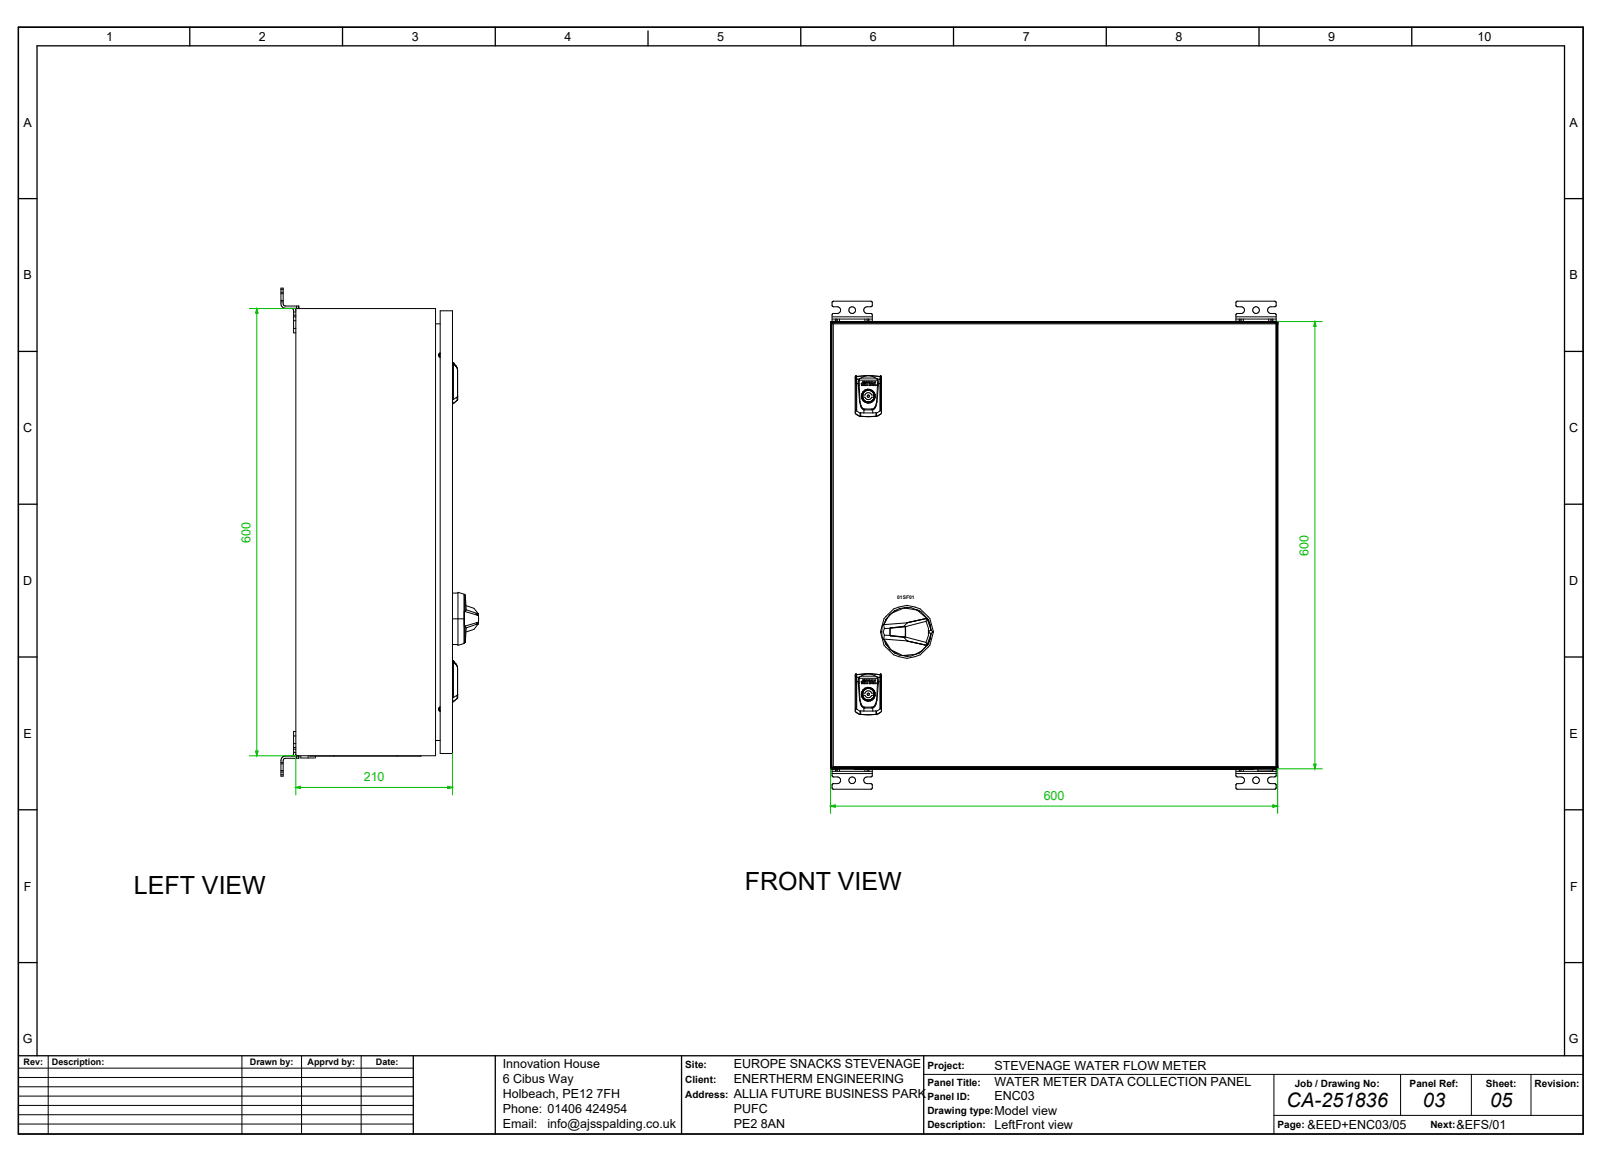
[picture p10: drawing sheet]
<svg xmlns="http://www.w3.org/2000/svg" width="430mm" height="311mm" viewBox="0 0 430 311" stroke-linecap="round" stroke-linejoin="round" font-family="sans-serif">
<g fill="none" stroke="#000" stroke-width=".35">
<path d="M4.9 7.3h420v297h-420zM50.9 7.3v5M91.9 7.3v5M132.9 7.3v5M173.9 8.3v4M214.9 7.3v5M255.9 7.3v5M296.9 7.3v5M337.9 7.3v5M378.9 7.3v5M4.9 53.3h5M419.9 53.3h5"/>
<path d="M4.9 94.3h5M419.9 94.3h5M4.9 135.3h5M419.9 135.3h5M4.9 176.3h5M419.9 176.3h5M4.9 217.3h5M419.9 217.3h5M4.9 258.3h5M419.9 258.3h5M4.9 283.3h420M9.9 283.3v-271h410v271"/>
<path d="M110.9 283.3v21M132.9 283.3v21M182.9 283.3v21M247.9 283.3v21"/>
</g>
<g fill="none" stroke="#000" stroke-width=".27">
<path d="M75.4 78.8h.6M75.4 78.4h.6M75.4 77.7h.6M75.4 81h.6M75.4 80.6h.6M78.2 82.7l.5 .3 .1 .3v6h.6M78.8 88.1h.6M78.8 86.1h.6M78.8 85h.6M78.8 84.6h.6M78.8 83.7h.6M79.2 82.7l.2 .6"/>
<path d="M79.4 82.8h37.5v120h-37.5zM79.6 82.1v.6M80.1 82.7h-3.5a1.2 1.2 0 0 1-1.2-1.2v-4.2h.6l.1 4.6 .5 .2h3.6v.6M116.9 86.9h1.3M117.9 95.3l.2 .4M117.9 95.3h.1M117.9 95.3l.1 .3M118 95.9h.2M118 95l-.1 .3M118 95.6h.1M118.1 94.9v1M118.1 94.9h.1"/>
<path d="M118.1 94.9l-.2 .4M118.1 95h-.1M118.2 94.7l-.5 .6 .3 .6M118.2 83.4h3.3v118.8h-3.3zM118.2 94.8l-.1 .1M121.5 97.6h.1M121.5 97.4l.2-.1 .7 .9M121.6 97.6l.1 .2M121.7 97.8v9.4M121.7 97.3l-.1 .3M121.7 97.3h-.2M121.7 97.3l.3 .4"/>
<path d="M121.7 97.8l.6 .4M122.3 98.2l.3 .4M122.4 98.2h-.1M122.4 98.2l.2 .4M122.4 98.2h.1M122.4 98.2l.2 .3M122.6 98.5l.2 .9M122.8 99.4v7.1M122.8 99.4h.1M222.9 86.3v.8h.3v-.8v120v-.8h-.3v.8M222.9 86.3h120M222.9 86.3v120"/>
<path d="M222.9 86.3h.8v.3h-.8h120h-.8v-.3h.8M223.3 85h10.8M223.3 85.6h10.8M223.7 86.9h118.8v118.8h-118.8zM224.2 85.6v.6M224.4 85.6v.6M224.7 85.6v.6M225.3 86.2h-2l.1-1.9 1.3-.2a.9 .9 0 0 0 .9-.9 .9 .9 0 0 0-.9-.9l-1.3-.1-.1-1 .2-.3h10.5l.1 .3v1l-1.4 .1a.9 .9 0 0 0-.9 .9 .9 .9 0 0 0 .9 .9l1.4 .2v1.9h-2M225.3 85.6v.7M232.1 85.6v.7M232.7 85.6v.6M233 85.6v.6"/>
<path d="M233.2 85.6v.6M331.7 85h10.8M331.7 85.6h10.8M332.6 85.6v.6M332.8 85.6v.6M333.1 85.6v.6M333.7 86.2h-2l.1-1.9 1.3-.2a.9 .9 0 0 0 .9-.9 .9 .9 0 0 0-.9-.9l-1.3-.1-.1-1 .2-.3h10.5l.1 .3v1l-1.4 .1a.9 .9 0 0 0-.9 .9 .9 .9 0 0 0 .9 .9l1.4 .2v1.9h-2M333.7 85.6v.7M340.5 85.6v.7M341.1 85.6v.6M341.4 85.6v.6M341.6 85.6v.6"/>
<path d="M342.9 86.3v.8h-.3v-.8v120v-.8h.3v.8M342.9 86.3v120M121.5 107.6l.2 .7M121.5 108.3h.2M121.7 107.2l-.2 .2M122.8 107.4l-1.1 .9h-.2M122.8 106.3l.1 1M122.8 106.5l-1.1 .7M122.8 106.5l-.2 .3 .2 .6M122.9 107.3l-1.2 1M122.9 107.3l-.1 .1M229.5 101.3l.1 .4"/>
<path d="M229.6 101.7l.1 .4M229.7 100.9l-.2 .2v9.8l.2 .2M229.7 100.9v1.2M229.7 102.1v.8M229.7 111.1l1.2 .7M229.7 102.9v7.1M229.7 110l-.2 .7M229.7 110h.1M229.7 102.9h.7M229.8 100.9h-.1M229.8 100.8v9.2M229.8 100.8l-.1 .1"/>
<path d="M229.8 110l.2 .3M229.8 100.8l.2 .2M230 101v9.3M230 110.3l.9 .6M230.4 102.9v.2M230.4 103.1v.4M230.4 103.5l.3 4.4M230.5 102.1l-.1 .8M230.5 102v.1M230.6 103.4l-.2 .1M230.6 103.4l.2 4.4M230.6 103.1h-.2"/>
<path d="M230.6 103.1v.3M230.6 101.7h-1M230.6 101.7l-.1 .3M230.6 102h4.9M230.6 102v1.1M230.7 101.7l-.1 .3M230.7 107.9l.3 1M230.8 107.8l-.1 .1M230.8 107.8l.3 1M230.9 110.9v.9M231 108.9l.2 .4M231 110.8v.9"/>
<path d="M231 111.7l-.1 .1M231 110.8l-.1 .1M231 111.7l2.1 .1M231 110.8h.9M231.1 108.8l-.1 .1M231.1 108.8l.2 .5M231.1 101.4l-.4 .3M231.1 101.4h3.9M231.2 109.3l.7 .7M231.2 106.3l.1 .7M231.3 109.3l.8 .5M231.3 109.3h-.1"/>
<path d="M231.3 105.6l-.1 .7M231.3 105.6h.1M231.3 107l.4 .5M231.5 106v.6M231.5 106.6l.5 .9M231.5 106.6l.2 .5M231.7 106h.5a.94 .94 0 0 1 .9-.6 .94 .94 0 0 1 .9 .6h.5v.2v.4h-.5a.94 .94 0 0 1-.9 .6 .94 .94 0 0 1-.9-.6h-.5zM231.7 105.5l.3-.4-.5 .9M231.7 105.5l-.2 .5M231.7 107.1l.3 .4M231.7 107.1l.2 .2M231.7 105.1l-.2 .3"/>
<path d="M231.7 105.1l-.4 .5M231.7 107.5l.5 .5M231.9 110v.8M231.9 110h.2M231.9 110.8h2.4M231.9 102.7l-.3 .2h.2M231.9 102.7h.1M231.9 107.3v.1M231.9 102.4h-.4l-.1 .5h-.2l.1 .2-.1 .4h.3l.2-.4 .1 .4h.2v-.5M231.9 102.4h.1M231.9 102.8h.1M231.9 102.7v.1"/>
<path d="M232 102.4l.1 .1M232 102.4h.1M232 103h.1M232 107.5a1.6 1.6 0 0 0 2.1 0M232 107.5l.4 .2M232.1 107.5l.2 .2M232.1 105.1l-.4 .4M232.1 102.5h.1M232.1 102.9l-.1 .1M232.1 102.9h.1M232.1 109.8v.2M232.1 109.8h1.9"/>
<path d="M232.1 110h1.9M232.1 102.5l.1 .1M232.2 102.8l-.1 .1M232.2 102.6v.1M232.2 102.8h.1M232.2 102.7v.1M232.2 104.6l-.3 .3M232.2 104.6l-.5 .5M232.2 108l.7 .1M232.4 102.4h.2l-.2 1.1h-.3zM232.4 104.9l-.4 .2M232.5 104.8l-.5 .3"/>
<path d="M232.5 107.8l.4 .1-.4-.1M232.9 104.5h-.3M232.9 104.5l-.7 .1M232.9 104.5h.7M232.9 104.7l-.4 .1M233.1 100.8l-3.1 .2M233.1 100.8l-1.3 .3-.7 .3M233.1 100.8l1 .2 .9 .4M233.1 100.8l3.1 .2M233.1 104.7h.1M233.1 104.7l-.6 .1M233.1 104.7l.5 .1 .9 .7"/>
<path d="M233.1 104.7l.4 .1M233.3 102.4l-.1 .3M233.5 107.8h-.1M233.5 107.8l-.4 .1 .3-.1M233.6 108.1h-.7M233.6 104.5l.6 .3M233.7 107.8l.3-.2zM233.7 104.8l.3 .2M234 107.6h.1M234 109.8v.2M234.1 105.1l.3 .4M234.1 105.1l.3 .3"/>
<path d="M234.2 107.8l-.6 .3M234.2 104.8l.4 .5M234.2 102.8v.3h-.2zM234.3 110v.8M234.3 110h-.3M234.4 107.2l-.3 .3M234.4 105.5l.2 1.1M234.5 105.5a1.6 1.6 0 0 1-.4 2M234.5 105.6l.1 .3M234.5 103.5l-.1-1.1h-.2l-.7 1.1 .4-1.1h-1.2v.3h.1l-.2 .8h.3l.2-.8h.4l-.3 .8h.6l.1-.2h.3v.2h1v-.3h-.4l.2-.8h-.2l-.3 1.1M234.6 106.7l-.1 .3M234.6 106.1v.4"/>
<path d="M234.6 107.3l-.4 .5M234.6 105.3l.3 .7M234.8 109.3l-.8 .5M234.8 109.3h.2M234.9 106v.6M234.9 106.6l-.3 .7M235 109.3l-.7 .7M235 101.4l.4 .2M235 108.8l-.2 .5M235 108.8l.1 .1M235.1 110.8v.9M235.1 111.7l-2 .1"/>
<path d="M235.1 110.8h-.8M235.1 111.7l.2 .1M235.1 110.8l.2 .1M235.1 108.9l-.1 .4M235.3 110.9v.9M235.3 107.8l-.3 1M235.3 107.8l.1 .1M235.4 107.9l-.3 1M235.4 101.6l.1 .4M235.4 101.6l.1 .1M235.5 102v1.1M235.5 101.7l.3 1.2"/>
<path d="M235.5 101.7h1M235.5 103.1v.3M235.5 103.1h.3M235.5 103.4l-.2 4.4M235.5 103.4l.3 .1M235.7 111.6l-.4 .2M235.8 103.5l-.4 4.4M235.8 103.1v.4M235.8 102.9h.6M235.8 102.9v.2M236.2 101v9.3M236.2 110.3l-.9 .6"/>
<path d="M236.3 100.8v9.2M236.3 110l-.1 .3M236.3 100.8l-.1 .2M236.3 100.8l.1 .1M236.4 102.9v7.1M236.4 110h-.1M236.4 110l.2 .7M236.4 111.1l-1.1 .7M236.4 111.1l-.4 .2M236.4 100.9v1.2M236.4 100.9l.2 .2v9.8l-.2 .2M236.4 102.1v.8"/>
<path d="M236.5 101.7l-.1 .4M236.6 101.3l-.1 .4M122.9 158.9l1.7 .5v13.3l-1.7 .5zM122.9 159.1l-1.4 .1M124.6 159.7h.1M124.6 159.5l.3 .1M124.9 159.6v4.5M124.9 159.6l.2 4M121.5 172.9l1.4 .1M121.5 166.1h3.1M121.5 177.6h.1M121.5 177.4l.2-.1 .7 .9"/>
<path d="M121.6 177.6l.1 .2M121.7 177.3l-.1 .3M121.7 177.3h-.2M121.7 177.8v9.4M121.7 177.3l.3 .4M121.7 177.8l.6 .4M122.3 178.2l.3 .4M122.4 178.2h-.1M122.4 178.2l.2 .4M122.4 178.2h.1M122.4 178.2l.4 .8M122.6 178.6l.2 .4"/>
<path d="M122.8 179v.4M122.8 179.4h.1M122.8 179.4v7.1M124.6 172.4h.1M124.9 164.1l-.3-.1 3.8 1.2M124.9 172.4l-.3 .2M124.9 168v4.4M124.9 168l.2 .5M125.1 162.5l2.1 .7 1.1 1.4M125.1 163.6h.1M125.1 163.6l2.9 1v.4l.4 .1M125.1 163.6l-.2 .5"/>
<path d="M125.1 168.5l-.2 3.9M127.8 164.5l.5 .1M128 164.9l.1 .1M128.1 165h.1M128.1 165l.3 .1M128.3 167.5l-1.1 1.4-2.1 .7M128.3 164.6v.1M128.3 167.4v.1M128.3 167.4l-.5 .2M128.3 164.7l-.2-.1v.4M128.3 164.7l.1 .4M128.4 167l-.4 .1v.4l-2.9 1"/>
<path d="M128.4 165.1v.1M128.4 167l-.3 .1v.4l-.1-.3M128.4 167h.1M128.4 167l-.1 .4M128.4 165.1h.1M128.4 166.9l-3.8 1.2 .3-.1M128.4 166.9v.1M128.4 165.2v1.7M236.3 169.6l1 3.5a7.1 7.1 0 0 0 12.3 0l1-3.5M236.3 169.6l1-3.6a7.1 7.1 0 0 1 12.3 0l1 3.6M236.3 169.6h.4M236.7 169.6l.1 1.5 .4 .5"/>
<path d="M237.2 167.5l-.4 .5-.1 1.6M237.2 167.5l.1 .1M237.2 167.5l.2 1.1M237.2 171.6l1.6 2.6 2.6 1.6 .9 .1M237.3 171.5l-.1 .1M237.3 171.5l1.9 2.9 3.1 1.5M237.3 171.5l6.2 .5M237.4 170.5l-.2 1.1M237.4 168.6v.1M237.4 168.7l-.3 .9 .3 .8M237.4 170.4v.1M237.4 170.4l1.5 .1"/>
<path d="M237.5 172.2l.2 .7 .6 .6M238.2 165.9l-1 1.6M238.2 165.9l-.9 1.7M238.2 165.7l-.5 .5-.2 .7M238.9 168.6l-1.5 .1M238.9 170.5l.1 .1M238.9 168.6v1.9M238.9 170.5l.2 .1M238.9 170.5l4.1 .4M239 168.6l-.1 1.9M239 168.5l-.1 .1M239 168.5h.1"/>
<path d="M239 170.6h.1M239 170.6l3.6 .4M239.1 170.6l3.9 .3M239.5 164.4l-.7 .5-.6 1M239.5 164.4l-1.3 1.5M239.5 174.7l.6 .6 .7 .2M240.8 163.6l-.7 .2-.5 .6M242.6 175.9l.8 .3 .5-.2M242.6 168.1l-3.6 .4M242.6 168.1h.1M242.6 171h.1M242.6 171l.9 1"/>
<path d="M242.7 168.1h.4M242.7 163.1l-1.3 .2-1.9 1.1M242.7 163.1l-3.2 1.3M242.7 163.1l1.8-.1 1.6 .7M242.7 163.1l3.4 .6M243 168.2l-4 .4M243 168.2v2.7M243.1 171h-.4M243.1 168.1v2.9M243.1 171l5.5 1.4M243.5 167.1l-6.2 .5M243.5 167.1l-.9 1"/>
<path d="M243.5 172h.1M243.5 172l5.3 1.2M243.5 167.1h.1M243.9 163.1l-.5-.2-.7 .2M245.8 175.6l-1.4 .5-2.1-.2M245.8 175.6l-3.5 .3M245.9 163.6l1.1 .5M246.1 163.7l1.2 .5 1.5 1.7M246.1 163.7l2.7 2.2M247 175l-1 .5M248.6 166.7l-5.5 1.4M248.6 172.4l.2 .8"/>
<path d="M248.6 166.7l.6 1.9v1.9l-.6 1.9M248.8 165.9l-5.3 1.2M248.8 165.9l-.2 .8M248.8 165.9l1.1 3.2M248.8 173.2l-1.5 1.7-1.5 .7M248.8 173.2l-1.4 1.4-1.6 1M248.8 165.9l.9 1.7M248.8 165.9l.5 .7 .4 1M248.9 165.9l.3 .5M249.2 172.7l-.3 .5M249.7 171.5l-.4 1.1-.5 .6M249.7 171.5l-.9 1.7"/>
<path d="M249.7 167.6l.2 1.4M249.7 167.6l.2 1.6M249.9 170.1l-.2 1.4M249.9 169.1l-.4 .2-.2 .2 .2 .3 .4 .2M249.9 169.1l.5 .5M249.9 170l-1.1 3.2M250 169.9l-.3 1.6M250.4 169.6h.2M250.4 169.6l-.5 .4M78.8 199.5h.6M78.8 197.5h.6M79.4 196.3h-.6v6l-.1 .3-.5 .3"/>
<path d="M116.9 198.7h1.3M117.9 190.3l.3 .5M117.9 190.3h.1M117.9 190.3l.1 .3M118 189.7l-.3 .6 .5 .6M118 190l-.1 .3M118 190.6h.1M118.1 189.7l.1 1M118.1 189.9l-.2 .4M118.1 190h-.1M118.2 189.7h-.2M121.5 187.6l.2 .7"/>
<path d="M121.5 188.3h.2M121.7 188.3h.1M121.7 187.2l-.2 .2M122.8 187.4l-1.1 .9M122.8 186.5l-1.1 .7M122.8 186.5h.1M122.8 186.5l-.2 .3 .2 .6M122.8 186.3l.1 1M122.9 187.3l-1.2 1M122.9 187.3l-.1 .1M229.5 181.3l.1 .4M229.6 181.7l.1 .4"/>
<path d="M229.7 180.9l-.2 .2v9.8l.2 .2M229.7 182.1v.8M229.7 180.9v1.2M229.7 191.1l.4 .2M229.7 191.1l1.2 .7M229.7 190l-.2 .7M229.7 182.9v7.1M229.7 190h.1M229.7 182.9h.7M229.8 180.8l-.1 .1M229.8 190l.2 .3M229.8 180.8v9.2"/>
<path d="M229.8 180.8l.2 .2M230 190.3l.9 .6M230 181v9.3M230.4 182.9v.2M230.4 183.1v.4M230.4 183.5l.3 4.4M230.5 191.6l.4 .2M230.5 182.1l-.1 .8M230.5 182v.1M230.6 183.4l-.2 .1M230.6 183.4l.2 4.4M230.6 183.1h-.2"/>
<path d="M230.6 183.1v.3M230.6 181.7h-1M230.6 181.7l-.1 .3M230.6 182h4.9M230.6 182v1.1M230.7 181.7l-.1 .3M230.7 187.9l.3 1M230.8 187.8l-.1 .1M230.8 187.8l.3 1M230.9 190.9v.9M231 188.9l.2 .4M231 191.7l-.1 .1"/>
<path d="M231 190.8l-.1 .1M231 191.7l2.1 .1M231 190.8h.9M231 190.8v.9M231.1 188.8l-.1 .1M231.1 188.8l.2 .5M231.1 181.4l-.4 .3M231.1 181.4h3.9M231.2 189.3l.7 .7M231.2 186.3l.1 .7M231.3 189.3l.8 .5M231.3 189.3h-.1"/>
<path d="M231.3 185.6l-.1 .7M231.3 185.6h.1M231.3 187l.4 .5M231.5 186v.6l.5 .9M231.5 186.6l.2 .5M231.5 186v.6M231.7 186h.5a.94 .94 0 0 1 .9-.6 .94 .94 0 0 1 .9 .6h.5v.2v.4h-.5a.94 .94 0 0 1-.9 .6 .94 .94 0 0 1-.9-.6h-.5zM231.7 185.5l-.2 .5M231.7 187.1l.3 .4M231.7 187.1l.2 .2M231.7 185.1l-.2 .3M231.7 185l-.4 .6"/>
<path d="M231.7 187.5l.5 .5M231.7 185v.1M231.7 185.4l-.2 .6M231.9 190h.2M231.9 190.8h2.4M231.9 190v.8M231.9 182.7l-.3 .2h.2M231.9 182.7h.1M231.9 187.3v.1M231.9 182.4h-.4l-.1 .5h-.2l.1 .2-.1 .4h.3l.2-.4 .1 .4h.2v-.5M231.9 182.8h.1M231.9 182.4h.1"/>
<path d="M231.9 182.7v.1M232 185.1l-.3 .4zM232 182.4l.1 .1M232 182.4h.1M232 183h.1M232 185.1l-.3 .4M232 187.5l.5 .3M232 187.5l.4 .2M232.1 187.5l.2 .2M232.1 182.5h.1M232.1 182.9l-.1 .1M232.1 182.9h.1"/>
<path d="M232.1 189.8h1.9M232.1 189.8v.2M232.1 190h1.9M232.1 182.5l.1 .1M232.2 182.8l-.1 .1M232.2 182.6v.1M232.2 182.8h.1M232.2 182.7v.1M232.2 184.7l-.3 .2M232.2 184.6l-.5 .4M232.2 188l.7 .1M232.2 184.6v.1"/>
<path d="M232.4 182.4h.2l-.2 1.1h-.3zM232.4 184.9l-.4 .2M232.5 184.8l-.5 .3M232.5 187.8l.6 .1M232.5 187.8l.4 .1-.4-.1M232.9 184.5h-.3M232.9 184.5l-.7 .1M232.9 184.5h.7M232.9 184.7l-.4 .1M233.1 180.8l-3.1 .2M233.1 180.8l-.7 .1-1.3 .5M233.1 180.8l1 .2 .9 .4"/>
<path d="M233.1 180.8l3.1 .2M233.1 184.7l-.6 .1M233.1 184.7l.5 .1M233.1 184.7h.1M233.1 184.7l.4 .1M233.3 182.4l-.1 .3M233.5 187.8h-.1M233.5 187.8l-.4 .1 .3-.1M233.6 188.1h-.7M233.6 184.5l.6 .3M233.6 184.8l.8 .7M233.6 184.8l.9 .7"/>
<path d="M233.7 184.8l.3 .2M234 187.6h.1M234 187.6l-.3 .2M234 189.8v.2M234.1 187.5l-.5 .3M234.1 185.1l.3 .3M234.2 187.8l-.6 .3M234.2 184.8l.4 .5M234.2 182.8v.3h-.2zM234.3 190h-.3M234.3 190v.8M234.4 187.2l-.3 .3"/>
<path d="M234.4 185.5l.2 1.1M234.5 185.5a1.6 1.6 0 0 1-1.4 2.4M234.5 185.6l.1 .3M234.5 183.5l-.1-1.1h-.2l-.7 1.1 .4-1.1h-1.2v.3h.1l-.2 .8h.3l.2-.8h.4l-.3 .8h.6l.1-.2h.3v.2h1v-.3h-.4l.2-.8h-.2l-.3 1.1M234.6 186.7l-.1 .3M234.6 186.1v.4M234.6 187.3l-.4 .5M234.6 185.3l.3 .7M234.8 189.3l-.8 .5M234.8 189.3h.2M234.9 186.6l-.3 .7M234.9 186v.6"/>
<path d="M235 189.3l-.7 .7M235 181.4l.4 .2M235 188.8l-.2 .5M235 188.8l.1 .1M235.1 191.7l-2 .1M235.1 190.8h-.8M235.1 190.8v.9M235.1 191.7l.2 .1M235.1 190.8l.2 .1M235.1 188.9l-.1 .4M235.3 190.9v.9M235.3 187.8l-.3 1"/>
<path d="M235.3 187.8l.1 .1M235.4 187.9l-.3 1M235.4 181.6l.1 .4M235.4 181.6l.1 .1M235.5 182v1.1M235.5 181.7l.3 1.2M235.5 183.1v.3M235.5 183.1h.3M235.5 183.4l-.2 4.4M235.5 183.4l.3 .1M235.8 183.5l-.4 4.4M235.8 183.1v.4"/>
<path d="M235.8 182.9h.6M235.8 182.9v.2M236.2 190.3l-.9 .6M236.2 181v9.3M236.3 181.7h-.8M236.3 190l-.1 .3M236.3 180.8v9.2M236.3 180.8l-.1 .2M236.3 180.8l.1 .1M236.3 181.7h.1M236.4 181.7h.1M236.4 180.9h.1"/>
<path d="M236.4 190h-.1M236.4 182.9v7.1M236.4 190l.2 .7M236.4 191.1l-1.1 .7M236.4 180.9v1.2M236.4 182.1v.8M236.4 180.9l.2 .2v9.8l-.2 .2M236.5 181.7l-.1 .4M236.6 181.3l-.1 .4M75.4 207.9h.6M75.4 207.2h.6M75.4 206.8h.6"/>
<path d="M75.4 205h.6M75.4 204.6h.6M78.8 201.9h.6M78.8 201h.6M78.8 200.6h.6M79.4 202.3l-.2 .6M79.6 202.9v.6M80.1 203.5h-3.5l-.5 .2-.1 4.6h-.6v-4.2a1.2 1.2 0 0 1 1.2-1.2h3.6v.6M80.7 202.8v.6h3.7M82.7 202.8v.6M83.2 202.8h29.8M84.7 202.9v.5"/>
<path d="M89.6 202.8v.1M106.6 202.8v.1M222.9 206.3h120M222.9 206.3h.8v-.3h-.8h120h-.8v.3h.8M223.3 207.6h10.8M223.3 207h10.8M224.2 206.4v.6M224.4 206.4v.6M224.7 206.4v.6M225.3 206.4h-2l.1 1.9 1.3 .2a.9 .9 0 0 1 .9 .9 .9 .9 0 0 1-.9 .9l-1.3 .1-.1 1 .2 .3h10.5l.1-.3v-1l-1.4-.1a.9 .9 0 0 1-.9-.9 .9 .9 0 0 1 .9-.9l1.4-.2v-1.9M225.3 206.3v.7M229.5 206.3h106.8"/>
<path d="M232.1 206.4v.6M232.7 206.4v.6M233 206.4v.6M233.1 206.3v.1M233.2 206.4v.6M234.7 206.3v.1M235.9 206.3v.1M329.9 206.3v.1M331.1 206.3v.1M331.7 207.6h10.8M331.7 207h10.8M332.6 206.4v.6"/>
<path d="M332.7 206.3v.1M332.8 206.4v.6M333.1 206.4v.6M333.7 206.4v.6M337.6 206.3v.6h4M340.5 206.9v.1M341.1 206.9v.1M341.4 206.9v.1M341.6 206.3v.7M341.6 206.4h.9v1.8l-.2 .3h-1.2a.9 .9 0 0 0-.9 .9 .9 .9 0 0 0 .9 .9l1.4 .1v1l-.1 .3h-10.5l-.2-.3 .1-1 1.3-.1a.9 .9 0 0 0 .9-.9 .9 .9 0 0 0-.9-.9l-1.3-.2-.1-1.9M5.1 299.1h105.8M5.1 296.6h105.8"/>
<path d="M5.1 294.1h105.8M5.1 291.6h105.8M5.1 289.1h105.8M5.1 286.6h105.8M12.9 283.3v21M64.9 283.3v21M80.9 283.3v21M96.9 283.3v21M247.9 288.3h177M341.9 299.3h83M341.9 288.3v16M375.9 288.3v11"/>
<path d="M394.9 288.3v11M410.9 288.3v11M5.1 301.6h105.8"/>
<circle cx="228.7" cy="83.2" r=".9"/>
<circle cx="337.1" cy="83.2" r=".9"/>
<circle cx="233.1" cy="106.3" r=".3"/>
<circle cx="233.1" cy="186.3" r=".3"/>
<circle cx="228.7" cy="209.4" r=".9"/>
<circle cx="337.1" cy="209.4" r=".9"/>
</g>
<g fill="#00be00" stroke="#00be00" stroke-width=".27">
<path d="M79.4 211.3l1.2-.3v.6z"/>
<path d="M120.2 211l1.3 .3-1.3 .3z"/>
<path d="M68.7 201.6h.5l-.3 1.2z"/>
<path d="M68.9 82.8l.3 1.2h-.5z"/>
<path d="M341.7 216l1.2 .3-1.2 .3z"/>
<path d="M222.9 216.3l1.3-.3v.6z"/>
<path d="M352.7 205.1h.5l-.3 1.2z"/>
<path d="M352.9 86.3l.3 1.2h-.5z"/>
</g>
<g fill="none" stroke="#00be00" stroke-width=".27">
<path d="M66.9 82.8h12.5M68.9 82.8l.3 1.2h-.5zM68.9 83.8v118M342.9 86.3h12M352.9 86.3l.3 1.2h-.5zM352.9 87.3v118M66.9 202.8h12.5v10.5M68.7 201.6h.5l-.3 1.2zM79.4 211.3l1.2-.3v.6zM80.4 211.3h40.1M120.2 211l1.3 .3-1.3 .3zM121.5 202.2v11.1"/>
<path d="M222.9 216.3l1.3-.3v.6zM222.9 206.4v11.9M223.9 216.3h118M341.7 216l1.2 .3-1.2 .3zM352.7 205.1h.5l-.3 1.2zM354.9 206.3h-12v12"/>
</g>
<g font-size="6.7">
<text x="35.9" y="239.9">LEFT VIEW</text>
<text x="199.9" y="238.9">FRONT VIEW</text>
</g>
<g font-size="5.4">
<text x="345.4" y="297.1">CA-251836</text>
<text x="382" y="297.1">03</text>
<text x="400" y="297.1">05</text>
</g>
<g font-size="3.4">
<text x="28.5" y="11">1</text>
<text x="69.5" y="11">2</text>
<text x="110.5" y="11">3</text>
<text x="151.5" y="11">4</text>
<text x="192.5" y="11">5</text>
<text x="233.5" y="11">6</text>
<text x="274.5" y="11">7</text>
<text x="315.5" y="11">8</text>
<text x="356.5" y="11">9</text>
<text x="396.6" y="11">10</text>
<text x="6.3" y="34">A</text>
<text x="421.3" y="34">A</text>
<text x="6.3" y="75">B</text>
<text x="421.3" y="75">B</text>
<text x="6.2" y="116">C</text>
<text x="421.2" y="116">C</text>
<text x="6.2" y="157">D</text>
<text x="421.2" y="157">D</text>
<text x="6.3" y="198">E</text>
<text x="421.3" y="198">E</text>
<text x="6.4" y="239">F</text>
<text x="421.4" y="239">F</text>
<text x="6.1" y="280">G</text>
<text x="421.1" y="280">G</text>
<text x="134.9" y="286.6">Innovation House</text>
<text x="196.9" y="286.6">EUROPE SNACKS STEVENAGE</text>
<text x="266.9" y="287">STEVENAGE WATER FLOW METER</text>
<text x="134.9" y="290.6">6 Cibus Way</text>
<text x="196.9" y="290.6">ENERTHERM ENGINEERING</text>
<text x="266.9" y="291.5">WATER METER DATA COLLECTION PANEL</text>
<text x="134.9" y="294.6">Holbeach, PE12 7FH</text>
<text x="134.9" y="298.6">Phone: 01406 424954</text>
<text x="196.9" y="294.6">ALLIA FUTURE BUSINESS PARK</text>
<text x="196.9" y="298.6">PUFC</text>
<text x="266.9" y="299.1">Model view</text>
<text x="266.9" y="295.3">ENC03</text>
<text x="134.9" y="302.6">Email:</text>
<text x="146.9" y="302.6">info@ajsspalding.co.uk</text>
<text x="196.9" y="302.6">PE2 8AN</text>
<text x="266.9" y="303">LeftFront view</text>
<text x="350.9" y="303">&amp;EED+ENC03/05</text>
<text x="390.9" y="303">&amp;EFS/01</text>
</g>
<g font-size="3.4" fill="#00be00">
<text x="67.2" y="145.6" transform="rotate(-90 67.2 145.6)">600</text>
<text x="351.2" y="149.1" transform="rotate(-90 351.2 149.1)">600</text>
<text x="97.6" y="209.6">210</text>
<text x="280.1" y="214.6">600</text>
</g>
<g font-size="2.7">
<text x="183.9" y="286.7">Site:</text>
<text x="248.9" y="286.8">Project:</text>
<text x="183.9" y="290.7">Client:</text>
<text x="248.9" y="291.4">Panel Title:</text>
<text x="347.5" y="291.7">Job / Drawing No:</text>
<text x="378.4" y="291.7">Panel Ref:</text>
<text x="398.8" y="291.7">Sheet:</text>
<text x="411.9" y="291.7">Revision:</text>
<text x="183.9" y="294.7">Address:</text>
<text x="248.9" y="299">Drawing type:</text>
<text x="248.9" y="295.2">Panel ID:</text>
<text x="248.9" y="302.8">Description:</text>
<text x="342.9" y="302.8">Page:</text>
<text x="383.9" y="302.8">Next:</text>
</g>
<g font-size="2.4">
<text x="6.3" y="285.7">Rev:</text>
<text x="13.9" y="285.7">Description:</text>
<text x="67.1" y="285.7">Drawn by:</text>
<text x="82.6" y="285.7">Apprvd by:</text>
<text x="100.9" y="285.7">Date:</text>
</g>
<text font-size="1.3" x="240.8" y="160.9">01SF01</text>
</svg>
